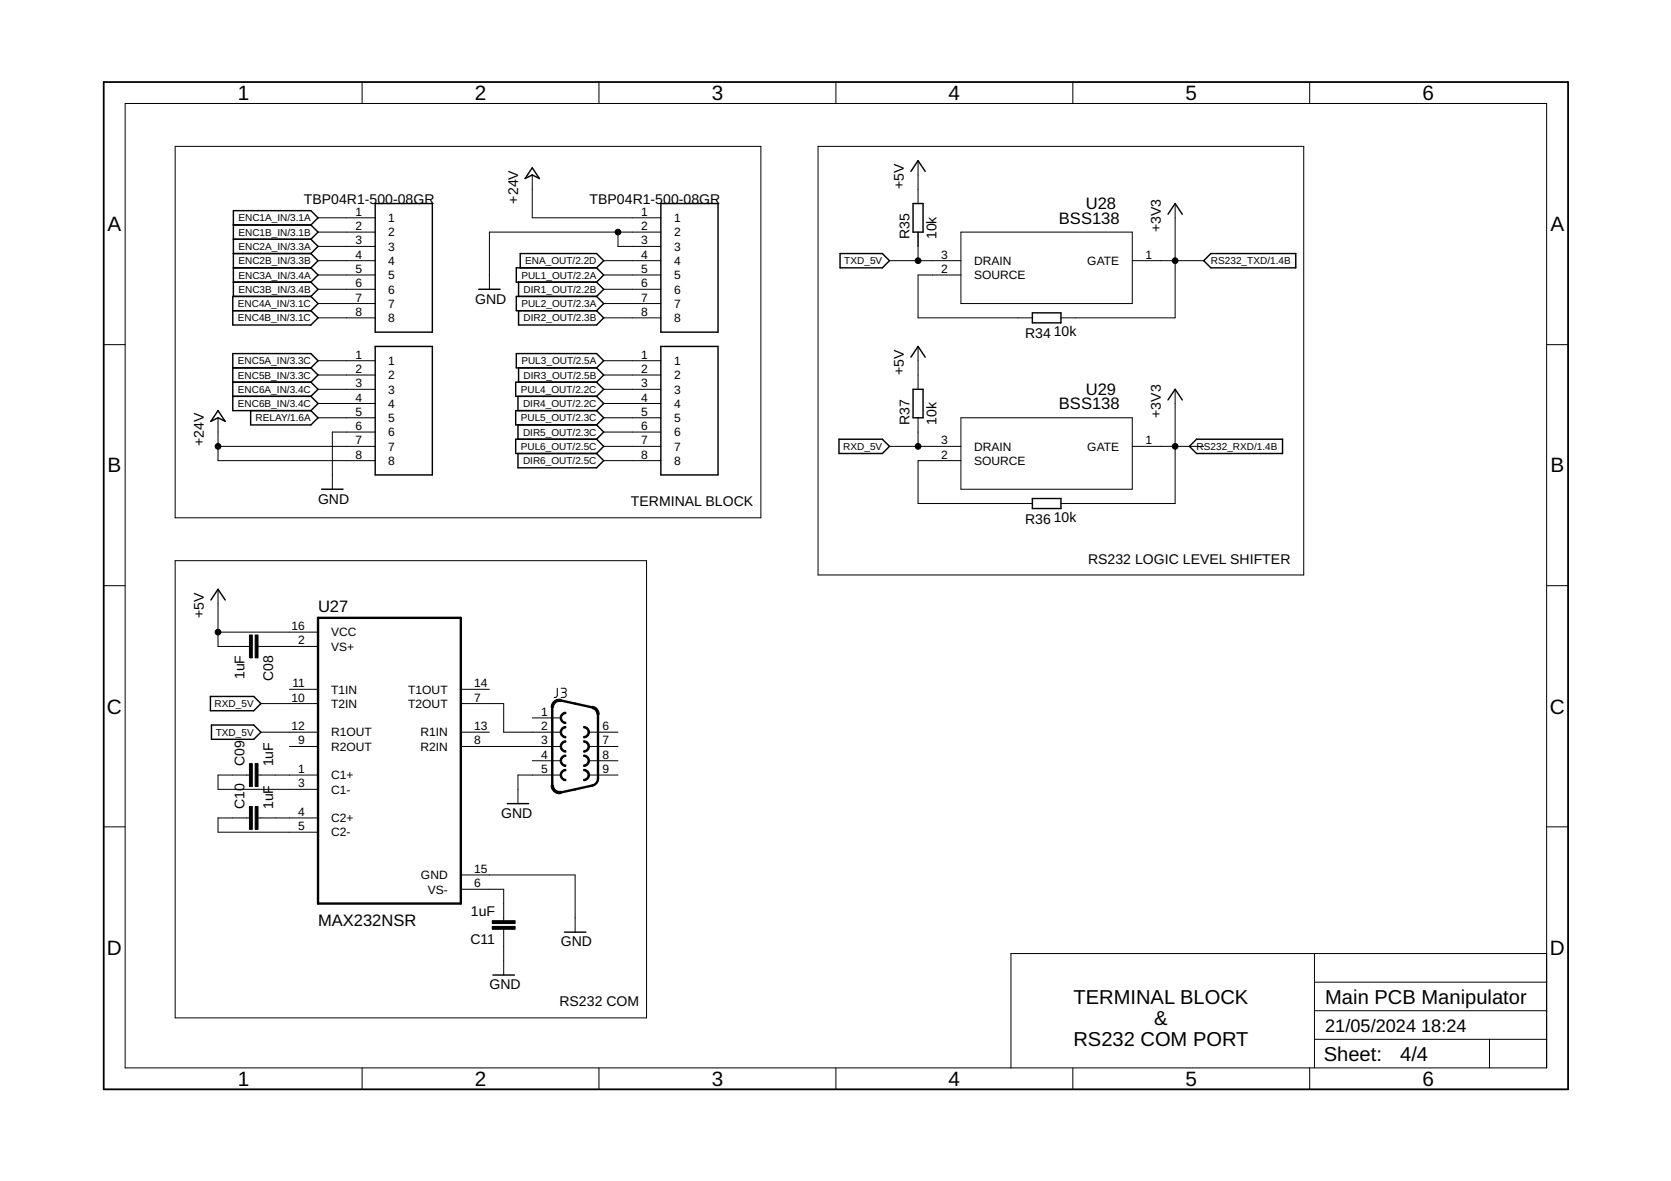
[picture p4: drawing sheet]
<svg xmlns="http://www.w3.org/2000/svg" width="297mm" height="210mm" viewBox="0 0 297 210" stroke-linecap="round" stroke-linejoin="round" font-family="sans-serif">
<g fill="none" stroke="#000" stroke-width=".18">
<path d="M22.2 18.4h252.7v171.4h-252.7zM64.4 14.6v3.8M106.5 14.6v3.8M148.6 14.6v3.8M190.7 14.6v3.8M232.8 14.6v3.8M31.1 26h104.2v66h-104.2zM56.5 38.7h10.2M94.6 31.1v7.6h22.9M145.4 26h86.4v76.2h-86.4zM163.2 28.6v7.6M208.9 36.2v20.3h-20.3"/>
<path d="M56.5 56.5h10.2M56.5 46.3h10.2M56.5 48.9h10.2M56.5 54h10.2M56.5 41.3h10.2M56.5 43.8h10.2M56.5 51.4h10.2M107.3 56.5h10.2M107.3 46.3h10.2M107.3 48.9h10.2M107.3 54h10.2M107.3 51.4h10.2"/>
<path d="M109.9 41.3v2.5h7.6M117.5 41.3h-30.5v10.1M158.1 46.3h12.7M163.2 41.3v5M170.8 48.9h-7.6v7.6h20.3M170.8 41.3h30.5v12.7h-30.5zM201.3 46.3h12.7M18.4 61.3h3.8M38.8 74.3v7.6h27.9M38.8 79.3h27.9M56.5 74.3h10.2M56.5 64.1h10.2"/>
<path d="M56.5 66.7h10.2M56.5 69.2h10.2M56.5 71.7h10.2M66.7 76.8h-7.6v10.2M107.3 79.3h10.2M107.3 74.3h10.2M107.3 64.1h10.2M107.3 66.7h10.2M107.3 69.2h10.2M107.3 71.7h10.2M107.3 76.8h10.2M158.1 79.3h12.7"/>
<path d="M163.2 61.6v7.6M163.2 74.3v5M170.8 74.3h30.5v12.7h-30.5zM201.3 79.3h12.7M208.9 69.2v20.3h-20.3M274.9 61.3h3.8M31.1 99.7h83.8v81.2h-83.8zM107.3 81.9h10.2M170.8 81.9h-7.6v7.6h20.3M18.4 104.1h3.8M38.8 104.7v10.2h5.5M38.8 112.4h17.7"/>
<path d="M45.9 114.9h10.6M274.9 104.1h3.8M44.3 137.8h-5.5v2.5h17.7M45.9 137.8h10.6M46.4 130.1h10.1M46.4 125.1h10.1M51.5 122.5h5M51.5 132.7h5M81.9 130.1h5.1M81.9 125.1h7.6v5h10.2M81.9 122.5h5.1M81.9 132.7h17.8"/>
<path d="M94.6 127.6h5.1M94.6 135.2h5.1M99.1 122.3l-.1 1.4-.2 .2-.3 .1M99.7 137.8h-7.6v5M99.8 122.3h.5a.37 .37 0 0 1 .4 .4 .37 .37 0 0 1-.4 .4h-.4M100.2 123.1a.44 .44 0 0 1 .5 .4 .44 .44 0 0 1-.5 .5h-.4M104.8 130.1h5.1M104.8 137.8h5.1M104.8 132.7h5.1M104.8 135.2h5.1M18.4 147h3.8M44.3 145.4h-5.5v2.5h17.7"/>
<path d="M45.9 145.4h10.6M81.9 158.1h7.6v5.5M81.9 155.5h20.3v10.2M274.9 147h3.8M89.5 165.2v8.1M233.7 169.5v20.3M233.7 179.6h41.2M233.7 174.6h41.2M274.9 169.5h-95.2v20.3M64.4 189.8v3.8M106.5 189.8v3.8M148.6 189.8v3.8"/>
<path d="M190.7 189.8v3.8M232.8 189.8v3.8M233.7 184.7h41.2M264.8 184.7v5.1"/>
</g>
<g fill="none" stroke="#000" stroke-width=".25">
<path d="M41.5 40h13.8M55.3 40l1.2-1.3-1.2-1.3h-13.8v15.3M55.3 40l1.2 1.3-1.2 1.2M66.7 36.2h10.2v22.8h-10.2zM94.6 29.8l1.3 1.9-1.3-.6-1.3 .6zM117.5 36.2h10.1v22.8h-10.1zM161.9 30.5l1.3-1.9 1.3 1.9M162.3 36.2h1.8v5.1h-1.8zM207.6 38.1l1.3-1.9 1.3 1.9M41.4 55.2h13.9M41.5 50.1h13.8M41.5 47.6h13.8"/>
<path d="M41.5 42.5h13.8M41.5 45.1h13.8M55.3 52.7h-13.9v5.1h13.9l1.2-1.3-1.2-1.3M55.3 42.5l1.2 1.3-1.2 1.3M55.3 45.1l1.2 1.2-1.2 1.3M55.3 47.6l1.2 1.3-1.2 1.2M55.3 50.1l1.2 1.3-1.2 1.3M55.3 52.7l1.2 1.3-1.2 1.2M85.1 51.4h3.8M92.2 50.1v2.6M92.2 55.2v2.6h13.8l1.3-1.3-1.3-1.3M92.5 47.6v-2.5h13.5l1.3 1.2-1.3 1.3"/>
<path d="M106 47.6l1.3 1.3-1.3 1.2M106 47.6h-14.2v2.5h14.2M106 52.7h-14.2v2.5h14.2M106 50.1l1.3 1.3-1.3 1.3M106 52.7l1.3 1.3-1.3 1.2M149.3 45.1h7.5l1.3 1.2-1.3 1.3h-7.5zM183.5 55.6h5.1v1.8h-5.1zM214 46.3l1.2-1.2h15.1v2.5h-15.1zM38.8 73l1.2 1.9-1.2-.6-1.3 .6zM41.4 65.4h13.9M41.4 67.9h13.9M41.4 70.4h13.9"/>
<path d="M44.6 73v2.5h10.7l1.2-1.2-1.2-1.3M55.3 65.4l1.2-1.3-1.2-1.3h-13.9v10.2h13.9M55.3 65.4l1.2 1.3-1.2 1.2M55.3 67.9l1.2 1.3-1.2 1.2M55.3 70.4l1.2 1.3-1.2 1.3M66.7 61.6h10.2v22.8h-10.2zM91.8 62.8h14.2l1.3 1.3-1.3 1.3h-14.2zM92.1 70.4v2.6M92.1 75.5v2.6M92.2 65.4v2.5M106 65.4l1.3 1.3-1.3 1.2M106 67.9h-14.3v2.5h14.3"/>
<path d="M106 67.9l1.3 1.3-1.3 1.2M106 73h-14.3v2.5h14.3M106 78.1h-14.3v2.5h14.3M106 70.4l1.3 1.3-1.3 1.3M106 73l1.3 1.3-1.3 1.2M106 75.5l1.3 1.3-1.3 1.3M106 78.1l1.3 1.2-1.3 1.3M117.5 61.6h10.1v22.8h-10.1zM149.1 78.1h7.7l1.3 1.2-1.3 1.3h-7.7zM161.9 63.5l1.3-1.9 1.3 1.9M162.3 69.2h1.8v5.1h-1.8zM207.6 71.1l1.3-1.9 1.3 1.9"/>
<path d="M212.7 78.1h15.3v2.5h-15.3l-1.3-1.3zM57.2 87h3.8M92.1 80.6v2.5h13.9l1.3-1.2-1.3-1.3M183.5 88.6h5.1v1.8h-5.1zM37.5 106.6l1.3-1.9 1.2 1.9M37.4 123.8h7.7l1.3 1.3-1.3 1.2h-7.7zM37.6 128.9h7.5l1.3 1.2-1.3 1.3h-7.5zM90.2 142.8h3.8M87.6 173.3h3.8M100.3 165.7h3.8"/>
</g>
<path d="M18.4 14.6h260.3v179h-260.3z" fill="none" stroke="#000" stroke-width=".32"/>
<path d="M56.5 109.8h25.4v50.8h-25.4zM98.2 125.7v13.9M99.7 124.5l5.6 1.2M106.3 127v11.4a1.26 1.26 0 0 1-1 1.2l-5.6 1.2" fill="none" stroke="#000" stroke-width=".42"/>
<path d="M44.3 112.9h.6v4h-.6zM45.4 112.9h.5v4h-.5zM44.3 135.7h.6v4.1h-.6zM45.4 135.7h.5v4.1h-.5zM44.3 143.3h.6v4.1h-.6zM45.4 143.3h.5v4.1h-.5zM87.5 163.6h4.1v.5h-4.1zM87.5 164.7h4.1v.5h-4.1z" fill="#000" stroke="#000" stroke-width=".18"/>
<g fill="#000" stroke="#000" stroke-width=".18">
<path d="M98 139.6h.4a1.06 1.06 0 0 0 1.3 1l.1 .4a1.46 1.46 0 0 1-1.8-1.4z" fill-rule="evenodd"/>
<path d="M98.4 124.7a1.41 1.41 0 0 1 1.4-.4l-.1 .4h-.3a1.05 1.05 0 0 0-1 1h-.4v-.1z" fill-rule="evenodd"/>
<path d="M99.9 129.3l.7-.2v.3a.76 .76 0 0 0-.8 .7 .76 .76 0 0 0 .8 .8v.2a1.02 1.02 0 0 1-1-.6 1.02 1.02 0 0 1 .3-1.2z" fill-rule="evenodd"/>
<path d="M99.9 126.8l.7-.2v.2a.76 .76 0 0 0-.8 .8 .76 .76 0 0 0 .8 .8v.2a1.02 1.02 0 0 1-1-.7 1.02 1.02 0 0 1 .3-1.1z" fill-rule="evenodd"/>
<path d="M99.9 131.9l.7-.2v.2a.76 .76 0 0 0-.8 .8 .76 .76 0 0 0 .8 .7v.3a1.02 1.02 0 0 1-1-.7 1.02 1.02 0 0 1 .3-1.1z" fill-rule="evenodd"/>
<path d="M99.9 134.4l.7-.2v.3a.76 .76 0 0 0-.8 .7 .76 .76 0 0 0 .8 .8v.2a1.02 1.02 0 0 1-1-.6 1.02 1.02 0 0 1 .3-1.2z" fill-rule="evenodd"/>
<path d="M99.9 137l.7-.3v.3a.76 .76 0 0 0-.8 .8 .76 .76 0 0 0 .8 .7v.3a1.02 1.02 0 0 1-1-.7 1.02 1.02 0 0 1 .3-1.1z" fill-rule="evenodd"/>
<path d="M103.8 129.1a1.02 1.02 0 0 1 1 1 1.02 1.02 0 0 1-1 1v-.2a.76 .76 0 0 0 .7-.8 .76 .76 0 0 0-.7-.7z" fill-rule="evenodd"/>
<path d="M103.8 134.2a1.02 1.02 0 0 1 1 1 1.02 1.02 0 0 1-1 1v-.2a.76 .76 0 0 0 .7-.8 .76 .76 0 0 0-.7-.7z" fill-rule="evenodd"/>
<path d="M103.8 131.7a1.02 1.02 0 0 1 1 1 1.02 1.02 0 0 1-1 1v-.3a.76 .76 0 0 0 .7-.7 .76 .76 0 0 0-.7-.8z" fill-rule="evenodd"/>
<path d="M103.8 136.7a1.02 1.02 0 0 1 1 1.1 1.02 1.02 0 0 1-1 1v-.3a.76 .76 0 0 0 .7-.7 .76 .76 0 0 0-.7-.8z" fill-rule="evenodd"/>
<path d="M105.3 125.5l.2 .1a1.51 1.51 0 0 1 1 1.4h-.4a1.11 1.11 0 0 0-.8-1.1z" fill-rule="evenodd"/>
<circle cx="109.9" cy="41.3" r=".51"/>
<circle cx="163.2" cy="46.3" r=".51"/>
<circle cx="208.9" cy="46.3" r=".51"/>
<circle cx="38.8" cy="79.3" r=".51"/>
<circle cx="163.2" cy="79.3" r=".51"/>
<circle cx="208.9" cy="79.3" r=".51"/>
<circle cx="38.8" cy="112.4" r=".51"/>
</g>
<g font-size="3.7">
<text x="42.3" y="17.8">1</text>
<text x="84.4" y="17.8">2</text>
<text x="126.5" y="17.8">3</text>
<text x="168.6" y="17.8">4</text>
<text x="210.7" y="17.8">5</text>
<text x="252.9" y="17.8">6</text>
<text x="19.1" y="41.1">A</text>
<text x="275.6" y="41.1">A</text>
<text x="19.1" y="84">B</text>
<text x="275.6" y="84">B</text>
<text x="19" y="126.8">C</text>
<text x="275.5" y="126.8">C</text>
<text x="19" y="169.7">D</text>
<text x="275.5" y="169.7">D</text>
<text x="42.3" y="193">1</text>
<text x="84.4" y="193">2</text>
<text x="126.5" y="193">3</text>
<text x="168.6" y="193">4</text>
<text x="210.7" y="193">5</text>
<text x="252.9" y="193">6</text>
</g>
<g font-size="3.6">
<text x="190.8" y="178.4">TERMINAL BLOCK</text>
<text x="235.6" y="178.4">Main PCB Manipulator</text>
<text x="190.8" y="186">RS232 COM PORT</text>
<text x="205.2" y="182.2">&amp;</text>
<text x="235.3" y="188.7">Sheet:</text>
<text x="248.9" y="188.5">4/4</text>
</g>
<g font-size="3.2">
<text x="235.6" y="183.5">21/05/2024</text>
<text x="252.6" y="183.5">18:24</text>
</g>
<g font-size="2.9">
<text x="188.2" y="39.8">BSS138</text>
<text x="193" y="37.2">U28</text>
<text x="193" y="70.2">U29</text>
<text x="188.2" y="72.8">BSS138</text>
<text x="56.5" y="108.8">U27</text>
<text x="56.5" y="164.6">MAX232NSR</text>
</g>
<g font-size="2.5">
<text x="160.7" y="33.6" transform="rotate(-90 160.7 33.6)">+5V</text>
<text x="54" y="36.2">TBP04R1-500-08GR</text>
<text x="92.1" y="36.2" transform="rotate(-90 92.1 36.2)">+24V</text>
<text x="104.8" y="36.2">TBP04R1-500-08GR</text>
<text x="206.4" y="41.3" transform="rotate(-90 206.4 41.3)">+3V3</text>
<text x="161.7" y="42.5" transform="rotate(-90 161.7 42.5)">R35</text>
<text x="166.5" y="42.5" transform="rotate(-90 166.5 42.5)">10k</text>
<text x="84.5" y="53.9">GND</text>
<text x="187.3" y="59.8">10k</text>
<text x="182.2" y="60.1">R34</text>
<text x="160.7" y="66.6" transform="rotate(-90 160.7 66.6)">+5V</text>
<text x="161.7" y="75.5" transform="rotate(-90 161.7 75.5)">R37</text>
<text x="166.5" y="75.5" transform="rotate(-90 166.5 75.5)">10k</text>
<text x="206.4" y="74.3" transform="rotate(-90 206.4 74.3)">+3V3</text>
<text x="36.2" y="79.3" transform="rotate(-90 36.2 79.3)">+24V</text>
<text x="56.5" y="89.5">GND</text>
<text x="112.1" y="90">TERMINAL BLOCK</text>
<text x="182.2" y="93.1">R36</text>
<text x="187.3" y="92.8">10k</text>
<text x="193.4" y="100.2">RS232 LOGIC LEVEL SHIFTER</text>
<text x="36.2" y="109.8" transform="rotate(-90 36.2 109.8)">+5V</text>
<text x="43.5" y="120.7" transform="rotate(-90 43.5 120.7)">1uF</text>
<text x="48.5" y="121" transform="rotate(-90 48.5 121)">C08</text>
<text x="43.5" y="136.2" transform="rotate(-90 43.5 136.2)">C09</text>
<text x="48.5" y="136.2" transform="rotate(-90 48.5 136.2)">1uF</text>
<text x="43.5" y="143.8" transform="rotate(-90 43.5 143.8)">C10</text>
<text x="48.5" y="143.8" transform="rotate(-90 48.5 143.8)">1uF</text>
<text x="89.1" y="145.4">GND</text>
<text x="83.6" y="167.8">C11</text>
<text x="83.7" y="162.8">1uF</text>
<text x="99.7" y="168.2">GND</text>
<text x="87" y="175.8">GND</text>
<text x="99.4" y="178.9">RS232 COM</text>
</g>
<g font-size="2.1">
<text x="63.2" y="38.4">1</text>
<text x="63.2" y="40.9">2</text>
<text x="69" y="39.5">1</text>
<text x="114" y="38.4">1</text>
<text x="114" y="40.9">2</text>
<text x="119.8" y="39.5">1</text>
<text x="63.2" y="43.4">3</text>
<text x="63.2" y="46">4</text>
<text x="69" y="42">2</text>
<text x="69" y="44.6">3</text>
<text x="69" y="47.1">4</text>
<text x="114" y="43.4">3</text>
<text x="114" y="46">4</text>
<text x="119.8" y="42">2</text>
<text x="119.8" y="44.6">3</text>
<text x="119.8" y="47.1">4</text>
<text x="167.3" y="46">3</text>
<text x="173.1" y="47.1">DRAIN</text>
<text x="193.3" y="47.1">GATE</text>
<text x="203.6" y="46">1</text>
<text x="63.2" y="48.5">5</text>
<text x="63.2" y="51.1">6</text>
<text x="63.2" y="53.6">7</text>
<text x="69" y="49.6">5</text>
<text x="69" y="52.2">6</text>
<text x="114" y="48.5">5</text>
<text x="114" y="51.1">6</text>
<text x="114" y="53.6">7</text>
<text x="119.8" y="49.6">5</text>
<text x="119.8" y="52.2">6</text>
<text x="167.3" y="48.5">2</text>
<text x="173.1" y="49.6">SOURCE</text>
<text x="63.2" y="56.1">8</text>
<text x="69" y="54.7">7</text>
<text x="69" y="57.2">8</text>
<text x="114" y="56.1">8</text>
<text x="119.8" y="54.7">7</text>
<text x="119.8" y="57.2">8</text>
<text x="63.2" y="63.7">1</text>
<text x="69" y="64.9">1</text>
<text x="114" y="63.7">1</text>
<text x="119.8" y="64.9">1</text>
<text x="63.2" y="66.3">2</text>
<text x="63.2" y="68.8">3</text>
<text x="63.2" y="71.4">4</text>
<text x="69" y="67.4">2</text>
<text x="69" y="69.9">3</text>
<text x="114" y="66.3">2</text>
<text x="114" y="68.8">3</text>
<text x="114" y="71.4">4</text>
<text x="119.8" y="67.4">2</text>
<text x="119.8" y="69.9">3</text>
<text x="63.2" y="73.9">5</text>
<text x="63.2" y="76.4">6</text>
<text x="69" y="72.5">4</text>
<text x="69" y="75">5</text>
<text x="69" y="77.6">6</text>
<text x="114" y="73.9">5</text>
<text x="114" y="76.4">6</text>
<text x="119.8" y="72.5">4</text>
<text x="119.8" y="75">5</text>
<text x="119.8" y="77.6">6</text>
<text x="63.2" y="79">7</text>
<text x="63.2" y="81.5">8</text>
<text x="69" y="80.1">7</text>
<text x="69" y="82.6">8</text>
<text x="114" y="79">7</text>
<text x="114" y="81.5">8</text>
<text x="119.8" y="80.1">7</text>
<text x="119.8" y="82.6">8</text>
<text x="167.3" y="81.5">2</text>
<text x="167.3" y="79">3</text>
<text x="173.1" y="82.6">SOURCE</text>
<text x="173.1" y="80.1">DRAIN</text>
<text x="193.3" y="80.1">GATE</text>
<text x="203.6" y="79">1</text>
<text x="51.8" y="112">16</text>
<text x="58.9" y="113.1">VCC</text>
<text x="53" y="114.5">2</text>
<text x="58.9" y="115.7">VS+</text>
<text x="51.8" y="124.7">10</text>
<text x="52" y="122.2">11</text>
<text x="58.9" y="123.3">T1IN</text>
<text x="58.9" y="125.8">T2IN</text>
<text x="72.6" y="123.3">T1OUT</text>
<text x="72.6" y="125.8">T2OUT</text>
<text x="84.3" y="122.2">14</text>
<text x="84.3" y="124.7">7</text>
<text x="51.8" y="129.8">12</text>
<text x="58.9" y="130.9">R1OUT</text>
<text x="74.7" y="130.9">R1IN</text>
<text x="84.3" y="129.8">13</text>
<text x="96.2" y="127.2">1</text>
<text x="96.2" y="129.8">2</text>
<text x="107.1" y="129.8">6</text>
<text x="53" y="137.4">1</text>
<text x="53" y="132.3">9</text>
<text x="58.9" y="133.4">R2OUT</text>
<text x="74.7" y="133.4">R2IN</text>
<text x="84.3" y="132.3">8</text>
<text x="96.2" y="132.3">3</text>
<text x="96.2" y="134.9">4</text>
<text x="96.2" y="137.4">5</text>
<text x="107.1" y="132.3">7</text>
<text x="107.1" y="134.9">8</text>
<text x="107.1" y="137.4">9</text>
<text x="53" y="139.9">3</text>
<text x="58.9" y="138.5">C1+</text>
<text x="58.9" y="141">C1-</text>
<text x="53" y="145">4</text>
<text x="53" y="147.5">5</text>
<text x="58.9" y="146.1">C2+</text>
<text x="58.9" y="148.7">C2-</text>
<text x="84.3" y="155.2">15</text>
<text x="74.8" y="156.3">GND</text>
<text x="76" y="158.8">VS-</text>
<text x="84.3" y="157.7">6</text>
</g>
<g font-size="1.8">
<text x="42.4" y="39.3">ENC1A_IN/3.1A</text>
<text x="42.4" y="41.9">ENC1B_IN/3.1B</text>
<text x="42.4" y="44.4">ENC2A_IN/3.3A</text>
<text x="42.4" y="47">ENC2B_IN/3.3B</text>
<text x="93.4" y="47">ENA_OUT/2.2D</text>
<text x="150.1" y="47">TXD_5V</text>
<text x="215.3" y="47">RS232_TXD/1.4B</text>
<text x="42.4" y="49.5">ENC3A_IN/3.4A</text>
<text x="42.4" y="52">ENC3B_IN/3.4B</text>
<text x="92.7" y="49.5">PUL1_OUT/2.2A</text>
<text x="93.1" y="52">DIR1_OUT/2.2B</text>
<text x="42.3" y="54.6">ENC4A_IN/3.1C</text>
<text x="42.3" y="57.1">ENC4B_IN/3.1C</text>
<text x="92.7" y="54.6">PUL2_OUT/2.3A</text>
<text x="93.1" y="57.1">DIR2_OUT/2.3B</text>
<text x="42.3" y="64.7">ENC5A_IN/3.3C</text>
<text x="92.7" y="64.7">PUL3_OUT/2.5A</text>
<text x="42.3" y="67.3">ENC5B_IN/3.3C</text>
<text x="42.3" y="69.8">ENC6A_IN/3.4C</text>
<text x="92.6" y="69.8">PUL4_OUT/2.2C</text>
<text x="93.1" y="67.3">DIR3_OUT/2.5B</text>
<text x="42.3" y="72.4">ENC6B_IN/3.4C</text>
<text x="45.4" y="74.9">RELAY/1.6A</text>
<text x="92.6" y="74.9">PUL5_OUT/2.3C</text>
<text x="93" y="72.4">DIR4_OUT/2.2C</text>
<text x="93" y="77.4">DIR5_OUT/2.3C</text>
<text x="92.6" y="80">PUL6_OUT/2.5C</text>
<text x="93" y="82.5">DIR6_OUT/2.5C</text>
<text x="149.9" y="80">RXD_5V</text>
<text x="212.7" y="80">RS232_RXD/1.4B</text>
<text x="38.2" y="125.7">RXD_5V</text>
<text x="38.3" y="130.8">TXD_5V</text>
</g>
</svg>
